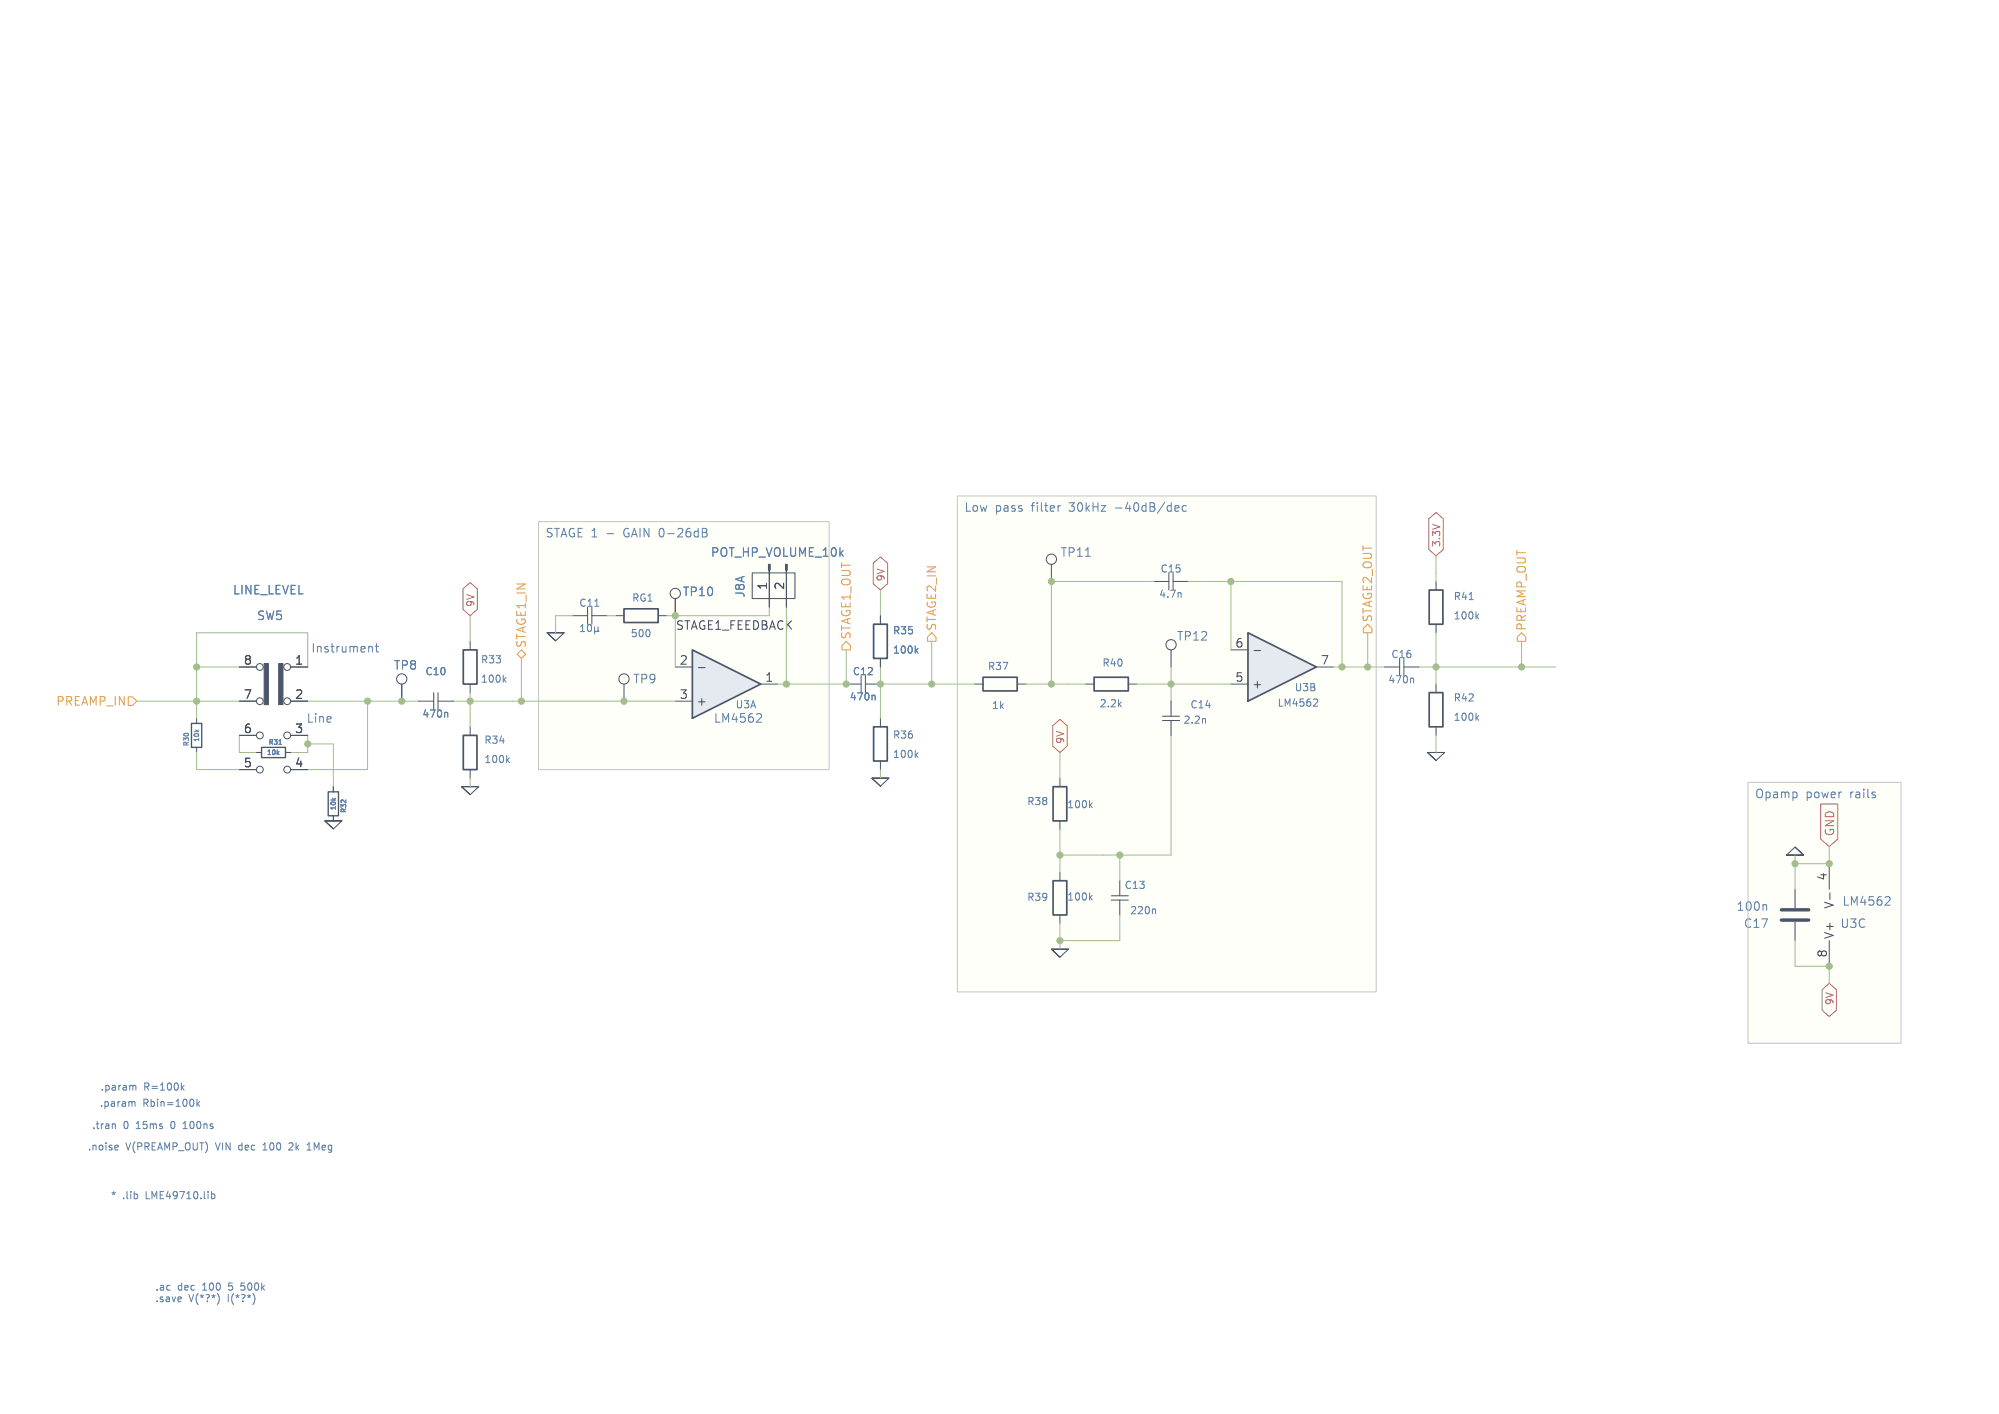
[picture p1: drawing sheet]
<svg xmlns="http://www.w3.org/2000/svg" width="297mm" height="210mm" viewBox="0 0 297 210" stroke-linecap="round" stroke-linejoin="round" font-family="sans-serif">
<g fill="#fefff8">
<path d="M259.7 116.2h22.7v38.7h-22.7z"/>
<path d="M80 77.5h43.2v36.8h-43.2z"/>
<path d="M142.2 73.7h62.3v73.6h-62.3z"/>
</g>
<path d="M129.8 92.7h2v5.1h-2zM146 100.6h5.1v2h-5.1zM162.6 100.6h5v2h-5zM212.3 102.9h2.1v5.1h-2.1z" fill="none" stroke="#4c566a" stroke-width=".25"/>
<g fill="none" stroke="#4c566a" stroke-width=".15">
<path d="M35.6 99.1h2.5M43.2 99.1h2.5M130.8 91.4v1.3M130.8 97.8v1.3M156.2 83.8v2.6M171.4 86.4h2.3M171.4 86.4h.1M173.7 85.1v2.5M174 96.5v2.6M174.3 86.4h2.2M174.3 85.1v2.5M176.5 86.4h.1"/>
<path d="M29.2 106.7v.7M29.2 111v.8M35.6 104.1h2.5M35.6 109.2h2.5M35.6 114.3h2.5M38.1 111.8h.8M42.4 111.8h.8M43.2 104.1h2.5M43.2 109.2h2.5M43.2 114.3h2.5M49.5 116.8v.8M144.8 101.6h1.2"/>
<path d="M151.1 101.6h1.3M161.3 101.6h1.3M167.6 101.6h1.3M172.7 107h2.6M172.7 106.4h2.6M174 104.1h.1M174 109.2h.1M174 104.1v2.3M174 107v2.2M213.4 111.8h.1M213.4 101.6v1.3M213.4 108v1.2"/>
<path d="M214.6 111.8h-2.5l1.3 1.2 1.2-1.2h-2.5l1.3 1.2M49.5 121.9h.1M49.5 121.2v.7M50.8 121.9h-2.5l1.2 1.2 1.3-1.2h-2.5l1.2 1.2M266.7 125.8l1.3 1.2h-2.6l1.3-1.2 1.3 1.2h-2.6M266.7 127h.1M266.7 132.1v2.8M266.7 136.9v2.8M271.8 128.3v3.8M271.8 139.7v3.8"/>
<circle cx="38.6" cy="99.1" r=".51"/>
<circle cx="42.7" cy="99.1" r=".51"/>
<circle cx="156.2" cy="83.1" r=".76"/>
<circle cx="174" cy="95.8" r=".76"/>
<circle cx="38.6" cy="114.3" r=".51"/>
<circle cx="38.6" cy="104.1" r=".51"/>
<circle cx="38.6" cy="109.2" r=".51"/>
<circle cx="42.7" cy="114.3" r=".51"/>
<circle cx="42.7" cy="109.2" r=".51"/>
<circle cx="42.7" cy="104.1" r=".51"/>
</g>
<g fill="#4c566a" stroke="#4c566a" stroke-width=".15">
<path d="M41.4 98.6h.6v6h-.6z"/>
<path d="M39.2 98.6h.7v6h-.7z"/>
</g>
<path d="M28.4 107.4h1.6v3.6h-1.6zM38.9 111h3.5v1.5h-3.5zM48.8 117.6h1.5v3.6h-1.5z" fill="none" stroke="#4c566a" stroke-width=".2"/>
<g fill="none" stroke="#5e81ac" stroke-width=".15">
<path d="M136.1 96.6l.3 .4M136.4 96.3l-.4 .4M161.3 82.6h.7M175.3 88l.2 .2v.5M29.1 108.4l.2 .3M29.5 108.4l-.2 .2M41.3 111.8l.2 .3M41.4 110.6h.4M41.5 111.6l-.3 .3M49.4 118.6l.2 .2M49.8 118.6l-.2 .2M179 106.7l.1 .2v.5"/>
<path d="M219.4 106.6l.3 .4M219.7 106.3l-.4 .4M262.3 134.4l.2 .1v.7M280.3 133.2h.4l.1 .3-.8 .9h.8"/>
</g>
<path d="M264.7 135.1h4M264.7 136.7h4" fill="none" stroke="#4c566a" stroke-width=".51"/>
<path d="M271.9 132.6v1" fill="none" stroke="#434c5e" stroke-width=".15"/>
<path d="M185.4 94l10.2 5.1-10.2 5z" fill="#e5e9f0"/>
<path d="M185.4 94l10.2 5.1-10.2 5zM212.3 87.6h2.1v5.1h-2.1z" fill="none" stroke="#4c566a" stroke-width=".25"/>
<g fill="none" stroke="#4c566a" stroke-width=".15">
<path d="M85.1 91.4h2.2M85.1 91.4h.1M87.3 90.2v2.5M87.9 91.4h2.3M87.9 90.2v2.5M90.2 91.4h.1M182.9 96.5h2.5M195.6 99.1h2.5M205.7 99.1h2.2M205.7 99.1h.1M207.9 97.8v2.5M208.6 99.1h2.2"/>
<path d="M208.6 97.8v2.5M210.8 99.1h.1M213.4 86.4v1.2M213.4 92.7v1.3M92.7 101.6v2.5M182.9 101.6h2.5M157.5 141h.1M158.7 141h-2.5l1.3 1.2 1.2-1.2h-2.5l1.3 1.2"/>
<circle cx="92.7" cy="100.8" r=".76"/>
</g>
<path d="M186.3 96.6h1" fill="none" stroke="#434c5e" stroke-width=".15"/>
<g fill="none" stroke="#5e81ac" stroke-width=".15">
<path d="M86.3 93.8h.6M86.3 93l.3-.3v1.1M87.4 92.8l.1-.1a.57 .57 0 0 1 .4 .6 .57 .57 0 0 1-.4 .5l-.1-.1-.1-.3zM88.3 93.7l.2 .1h.2l.1-.1M88.3 93.1v1.1M88.4 90h.6M88.8 93.7l.2 .1M88.8 93.1v.6M218.3 89.1h.6M219.4 91.5l.3 .4M219.7 91.2l-.4 .4M195.3 103.8l.4 .1 .1 .2-.7 .8h.7"/>
<path d="M209.7 100.7l.3 .2v.5"/>
</g>
<path d="M102.9 96.5l10.1 5.1-10.1 5.1z" fill="#e5e9f0"/>
<path d="M68.8 96.5h2.1v5.1h-2.1zM92.7 90.4h5.1v2.1h-5.1zM102.9 96.5l10.1 5.1-10.1 5.1zM68.8 109.2h2.1v5.1h-2.1zM129.8 108h2v5h-2zM156.5 116.8h2v5.1h-2zM156.5 130.8h2v5.1h-2z" fill="none" stroke="#4c566a" stroke-width=".25"/>
<g fill="none" stroke="#4c566a" stroke-width=".15">
<path d="M35.6 99.1h2.5M43.2 99.1h2.5M69.8 95.3v1.2M82.5 94h.1M83.8 94h-2.5l1.2 1.2 1.3-1.2h-2.5l1.2 1.2M91.4 91.4h1.3M97.8 91.4h1.3M100.3 99.1h2.6M100.3 88.9v2.5M111.8 85.1h6.3v3.8h-6.3zM114.3 83.8v6.4M116.8 83.8v6.4"/>
<path d="M130.8 91.4v1.3M130.8 97.8v1.3M35.6 104.1h2.5M35.6 109.2h2.5M35.6 114.3h2.5M38.1 111.8h.8M42.4 111.8h.8M43.2 104.1h2.5M43.2 109.2h2.5M43.2 114.3h2.5M49.5 116.8v.8M59.7 101.6v2.5"/>
<path d="M62.2 104.1h2.2M62.2 104.1h.1M64.4 102.9v2.5M65.1 104.1h2.2M65.1 102.9v2.5M67.3 104.1h.1M69.8 101.6v1.3M69.8 108v1.2M69.8 114.3v1.3M69.8 116.8h.1M71.1 116.8h-2.5l1.2 1.2 1.3-1.2h-2.5l1.2 1.2M100.3 104.1h2.6"/>
<path d="M113 101.6h2.6M125.7 101.6h2.2M125.7 101.6h.1M127.9 100.3v2.6M128.6 101.6h2.2M128.6 100.3v2.6M130.8 115.6h.1M130.8 101.6h.1M130.8 106.7v1.3M130.8 113v1.3M132.1 115.6h-2.6l1.3 1.2 1.3-1.2h-2.6l1.3 1.2M157.5 115.6v1.2"/>
<path d="M49.5 121.9h.1M49.5 121.2v.7M157.5 121.9v1.3M157.5 129.5v1.3M157.5 135.9v1.3M165.1 133.7h2.5M165.1 133h2.5M166.4 130.8v2.2M166.4 133.7v2.2M166.4 130.8h.1M166.4 135.9h.1"/>
<circle cx="100.3" cy="88.1" r=".76"/>
<circle cx="59.7" cy="100.8" r=".76"/>
</g>
<path d="M103.8 99.2h.9" fill="none" stroke="#434c5e" stroke-width=".15"/>
<g fill="none" stroke="#5e81ac" stroke-width=".15">
<path d="M90.2 79.3h1M104.3 78.5h.5l.2 .1v.2l-.2 .3M104.3 79.1h.5M104.8 79.1a.34 .34 0 0 1 .3 .3 .34 .34 0 0 1-.3 .3h-.5M157.6 75.1h-.3M174.7 75.1h.4l.1 .3-.6 .1M175.1 75.9h-.4M176.3 75.1h-.4l-.3 .2v.4l.2 .2h.5M55 96h.1l.2 .2v.6M55.8 96h.4M55.9 95.6v1.1l.3 .1M96.5 93.7v.7"/>
<path d="M136.1 96.6l.3 .4M136.4 96.3l-.4 .4M41.3 111.8l.2 .3M41.4 110.6h.4M41.5 111.6l-.3 .3M49.4 118.6l.2 .2M49.8 118.6l-.2 .2M66.2 105.8l.3 .1v.6M74.9 100.9l.3 .4M75.2 100.6l-.4 .4M75.4 112.9l.3 .4M75.7 112.6l-.4 .4"/>
<path d="M112.6 106h.4l.1 .4-.7 .9h.7M129.7 103.3l.3 .1v.6M136.1 112.1l.3 .4M136.4 111.8l-.4 .4M162 119.6l.3 .4M162.3 119.3l-.4 .4M162 133.3l.3 .4M162.3 133l-.4 .4M171.4 135l.3 .2v.5M16.8 166.9l.3 .2v.5M17.2 170.1h.3l.1 .2-.5 .1M17.5 170.7l-.3 .1"/>
<path d="M19.8 163.6l.3 .2v.5M19.9 161.2l.3 .1v.6M27 161.5l.4 .4M27.2 167.6h.6M27.4 161.2l-.5 .4M27.5 166.6l-.3 .3M29.3 163.3v1M29.4 163.9l.3 .4M29.7 163.6l-.4 .4M31.4 177v1M31.4 177.4l.3-.1 .2 .2-.1 .5h-.4M39.1 170.8h.6"/>
<path d="M39.4 169.7l-.3 .3M43.4 169.8l-.3-.1-.2 .1M43.5 170.2l-.6 .6h.6M45.6 170.8h.6M29.4 192.1v.1M32.5 192.6l.1 .4-.1 .4M35.8 191.5l.4 .1M36.3 190.5h-.5v.6l.4-.1M37.8 192.6v.7"/>
</g>
<g fill="#4c566a" stroke="#4c566a" stroke-width=".15">
<path d="M116.7 83.8h.3v.9h-.3z"/>
<path d="M114.2 83.8h.2v.9h-.2z"/>
</g>
<path d="M76.8 97.2l.7-.7 .6 .7-.6 .6zM125.7 95.3l.7 .6v.6h-1.3v-.6zM138.4 94l.7 .6v.7h-1.3v-.7zM203.2 92.7l.6 .6v.7h-1.2v-.7zM226.1 94l.6 .6v.7h-1.3v-.7zM19 103.5h.7l.6 .6-.6 .7h-.7z" fill="none" stroke="#e2a048" stroke-width=".15"/>
<path d="M212.3 77l1.1-.9 1 .9v4.6l-1 1-1.1-1zM68.8 87.5l1-1 1.1 1v3l-1.1 .9-1-.9zM129.7 83.6l1.1-.9 1.1 .9v3.1l-1.1 .9-1.1-.9zM156.4 107.8l1.1-1 1 1v3l-1 1-1.1-1zM270.5 119.4h2.5v5.2l-1.2 1.1-1.3-1.1zM270.7 147l1.1-.9 1 .9v3l-1 1-1.1-1z" fill="none" stroke="#bf616a" stroke-width=".15"/>
<path d="M80 77.5h43.2v36.8h-43.2zM142.2 73.7h62.3v73.6h-62.3zM259.7 116.2h22.7v38.7h-22.7z" fill="none" stroke="#c6c6c6" stroke-width=".15"/>
<g fill="none" stroke="#a3be8c" stroke-width=".15">
<path d="M29.2 99.1h6.4M45.7 99.1v-5.1h-16.5v12.7M69.8 91.4v3.9M77.5 97.8v6.3M85.1 91.4h-2.6v2.6M90.2 91.4h1.2M100.3 91.4v7.7M114.3 90.2v1.2h-15.2M116.8 90.2v11.4M125.7 96.5v5.1h-10.1M130.8 87.6v3.8M130.8 99.1v7.6"/>
<path d="M138.4 95.3v6.3M171.4 86.4h-15.2v15.2M174 99.1v5M176.5 86.4h22.9v12.7M182.9 86.4v10.1M198.1 99.1h7.6M203.2 94v5.1M210.8 99.1h20.3M213.4 82.6v3.8M213.4 94v7.6M226.1 95.3v3.8M20.3 104.1h15.3"/>
<path d="M29.2 111.8v2.5h6.4M35.6 109.2v2.6h2.5M45.7 104.1h16.5M45.7 110.5h3.8v6.3M45.7 109.2v2.6h-2.5M54.6 104.1v10.2h-8.9M67.3 104.1h33M69.8 102.9v5.1M69.8 115.6v1.2M130.8 114.3v1.3M130.8 101.6h14M152.4 101.6h8.9"/>
<path d="M157.5 111.8v3.8M168.9 101.6h14M174 109.2v17.8h-16.5M213.4 109.2v2.6M157.5 123.2v6.3M157.5 137.2v3.8M166.4 127v3.8M166.4 135.9v3.8h-8.9M266.7 127v5.1M266.7 139.7v3.8h5.1v2.6M271.8 125.7v2.6h-5.1"/>
</g>
<g fill="#a3be8c" stroke="#a3be8c" stroke-width=".15">
<circle cx="199.4" cy="99.1" r=".46"/>
<circle cx="226.1" cy="99.1" r=".46"/>
<circle cx="213.4" cy="99.1" r=".46"/>
<circle cx="271.8" cy="143.5" r=".46"/>
<circle cx="271.8" cy="128.3" r=".46"/>
<circle cx="266.7" cy="128.3" r=".46"/>
<circle cx="125.7" cy="101.6" r=".46"/>
<circle cx="116.8" cy="101.6" r=".46"/>
<circle cx="138.4" cy="101.6" r=".46"/>
<circle cx="156.2" cy="101.6" r=".46"/>
<circle cx="92.7" cy="104.1" r=".46"/>
<circle cx="100.3" cy="91.4" r=".46"/>
<circle cx="130.8" cy="101.6" r=".46"/>
<circle cx="157.5" cy="127" r=".46"/>
<circle cx="166.4" cy="127" r=".46"/>
<circle cx="157.5" cy="139.7" r=".46"/>
<circle cx="54.6" cy="104.1" r=".46"/>
<circle cx="59.7" cy="104.1" r=".46"/>
<circle cx="77.5" cy="104.1" r=".46"/>
<circle cx="69.8" cy="104.1" r=".46"/>
<circle cx="45.7" cy="110.5" r=".46"/>
<circle cx="29.2" cy="104.1" r=".46"/>
<circle cx="29.2" cy="99.1" r=".46"/>
<circle cx="156.2" cy="86.4" r=".46"/>
<circle cx="182.9" cy="86.4" r=".46"/>
<circle cx="174" cy="101.6" r=".46"/>
<circle cx="203.2" cy="99.1" r=".46"/>
</g>
<g font-size="1.8" fill="#5e81ac">
<text x="143.2" y="76.3">Low</text>
<text x="147.9" y="76.3">pass</text>
<text x="153.4" y="76.3">filter</text>
<text x="159.2" y="76.3">30kHz</text>
<text x="166.1" y="76.3">-40dB/dec</text>
<text x="81" y="80.1">STAGE 1</text>
<text x="92.9" y="80.1">GAIN 0-26dB</text>
<text x="105.5" y="82.9">POT_HP_VOLUME_10k</text>
<text x="157.5" y="82.9">TP11</text>
<text x="34.5" y="88.5">LINE_LEVEL</text>
<text x="101.4" y="88.7">TP10</text>
<text x="110.8" y="88.9" transform="rotate(-90 110.8 88.9)">J8A</text>
<text x="38.1" y="92.3">SW5</text>
<text x="174.8" y="95.4">TP12</text>
<text x="46.2" y="97.1">Instrument</text>
<text x="58.4" y="99.7">TP8</text>
<text x="94" y="101.7">TP9</text>
<text x="45.5" y="107.5">Line</text>
<text x="106" y="107.5">LM4562</text>
<text x="260.7" y="118.9">Opamp</text>
<text x="268.3" y="118.9">power</text>
<text x="275" y="118.9">rails</text>
<text x="257.9" y="135.5">100n</text>
<text x="273.6" y="134.7">LM4562</text>
<text x="259" y="138">C17</text>
<text x="273.3" y="138">U3C</text>
</g>
<g font-size="1.8" fill="#434c5e">
<text x="114" y="87.7" transform="rotate(-90 114 87.7)">1</text>
<text x="116.6" y="87.7" transform="rotate(-90 116.6 87.7)">2</text>
<text x="100.3" y="93.6">STAGE1_FEEDBACK</text>
<text x="36.1" y="98.8">8</text>
<text x="43.7" y="98.8">1</text>
<text x="100.9" y="98.8">2</text>
<text x="113.6" y="101.3">1</text>
<text x="183.4" y="101.3">5</text>
<text x="183.4" y="96.3">6</text>
<text x="196.1" y="98.8">7</text>
<text x="36.1" y="103.9">7</text>
<text x="43.7" y="103.9">2</text>
<text x="100.9" y="103.9">3</text>
<text x="103.4" y="105">+</text>
<text x="185.9" y="102.5">+</text>
<text x="36.1" y="109">6</text>
<text x="43.7" y="109">3</text>
<text x="36.1" y="114">5</text>
<text x="43.7" y="114">4</text>
<text x="271.5" y="130.9" transform="rotate(-90 271.5 130.9)">4</text>
<text x="272.6" y="135.1" transform="rotate(-90 272.6 135.1)">V-</text>
<text x="271.5" y="142.3" transform="rotate(-90 271.5 142.3)">8</text>
<text x="272.6" y="139.6" transform="rotate(-90 272.6 139.6)">V+</text>
</g>
<g font-size="1.8" fill="#e2a048">
<text x="126.6" y="95.1" transform="rotate(-90 126.6 95.1)">STAGE1_OUT</text>
<text x="139.3" y="93.8" transform="rotate(-90 139.3 93.8)">STAGE2_IN</text>
<text x="204.1" y="92.5" transform="rotate(-90 204.1 92.5)">STAGE2_OUT</text>
<text x="226.9" y="93.8" transform="rotate(-90 226.9 93.8)">PREAMP_OUT</text>
<text x="78.3" y="96.3" transform="rotate(-90 78.3 96.3)">STAGE1_IN</text>
<text x="8.3" y="105">PREAMP_IN</text>
</g>
<text font-size="1.8" fill="#bf616a" x="272.7" y="124.3" transform="rotate(-90 272.7 124.3)">GND</text>
<g font-size="1.5" fill="#bf616a">
<text x="214.2" y="81.3" transform="rotate(-90 214.2 81.3)">3.3V</text>
<text x="131.6" y="86.4" transform="rotate(-90 131.6 86.4)">9V</text>
<text x="70.7" y="90.2" transform="rotate(-90 70.7 90.2)">9V</text>
<text x="158.3" y="110.6" transform="rotate(-90 158.3 110.6)">9V</text>
<text x="272.6" y="149.4" transform="rotate(-90 272.6 149.4)">9V</text>
</g>
<g font-size="1.5" fill="#5e81ac">
<text x="93.8" y="89.6">RG1</text>
<text x="172.1" y="89">4.7n</text>
<text x="172.3" y="85.2">C15</text>
<text x="215.9" y="89.3">R41</text>
<text x="86" y="90.3">C11</text>
<text x="93.6" y="94.8">500</text>
<text x="132.6" y="94.4">R35</text>
<text x="215.9" y="92.2">100k</text>
<text x="63.1" y="100.5">C10</text>
<text x="71.3" y="98.7">R33</text>
<text x="71.3" y="101.6">100k</text>
<text x="126.6" y="100.5">C12</text>
<text x="132.6" y="97.3">100k</text>
<text x="146.7" y="99.7">R37</text>
<text x="163.7" y="99.2">R40</text>
<text x="206.2" y="101.7">470n</text>
<text x="206.6" y="97.9">C16</text>
<text x="62.6" y="106.8">470n</text>
<text x="109.2" y="105.4">U3A</text>
<text x="126.1" y="104.2">470n</text>
<text x="147.3" y="105.5">1k</text>
<text x="163.3" y="105.3">2.2k</text>
<text x="175.7" y="107.7">2.2n</text>
<text x="176.8" y="105.4">C14</text>
<text x="189.7" y="105.2">LM4562</text>
<text x="192.2" y="102.9">U3B</text>
<text x="215.9" y="104.4">R42</text>
<text x="215.9" y="107.3">100k</text>
<text x="71.9" y="110.7">R34</text>
<text x="71.9" y="113.5">100k</text>
<text x="132.6" y="109.9">R36</text>
<text x="132.6" y="112.8">100k</text>
<text x="152.5" y="119.8">R38</text>
<text x="158.5" y="120.2">100k</text>
<text x="152.5" y="134">R39</text>
<text x="158.5" y="134">100k</text>
<text x="167" y="132.2">C13</text>
<text x="167.8" y="136">220n</text>
<text x="13.6" y="167.9">.tran</text>
<text x="14.7" y="164.6">.param</text>
<text x="14.9" y="162.2">.param</text>
<text x="18.4" y="167.9">0</text>
<text x="20.4" y="167.9">15ms</text>
<text x="21.3" y="164.6">Rbin=100k</text>
<text x="21.4" y="162.2">R=100k</text>
<text x="25.8" y="167.9">0</text>
<text x="27.9" y="167.9">100ns</text>
<text x="13" y="171.1">.noise</text>
<text x="18.7" y="171.1">V(PREAMP_OUT)</text>
<text x="32.3" y="171.1">VIN</text>
<text x="35.9" y="171.1">dec</text>
<text x="39.7" y="171.1">100</text>
<text x="43.8" y="171.1">2k</text>
<text x="46.8" y="171.1">1Meg</text>
<text x="16.4" y="178.3">*</text>
<text x="18.3" y="178.3">.lib</text>
<text x="21.8" y="178.3">LME49710.lib</text>
<text x="23" y="192">.ac</text>
<text x="23" y="193.7">.save</text>
<text x="26.4" y="192">dec</text>
<text x="28.1" y="193.7">V(*?*)</text>
<text x="30.3" y="192">100</text>
<text x="34" y="193.7">I(*?*)</text>
<text x="34.4" y="192">5</text>
<text x="36.5" y="192">500k</text>
</g>
<g font-size="1" fill="#5e81ac">
<text x="28.3" y="111" transform="rotate(-90 28.3 111)">R30</text>
<text x="29.8" y="110.3" transform="rotate(-90 29.8 110.3)">10k</text>
<text x="39.5" y="112.3">10k</text>
<text x="39.8" y="110.8">R31</text>
<text x="50.1" y="120.5" transform="rotate(-90 50.1 120.5)">10k</text>
<text x="51.6" y="120.9" transform="rotate(-90 51.6 120.9)">R32</text>
</g>
</svg>
